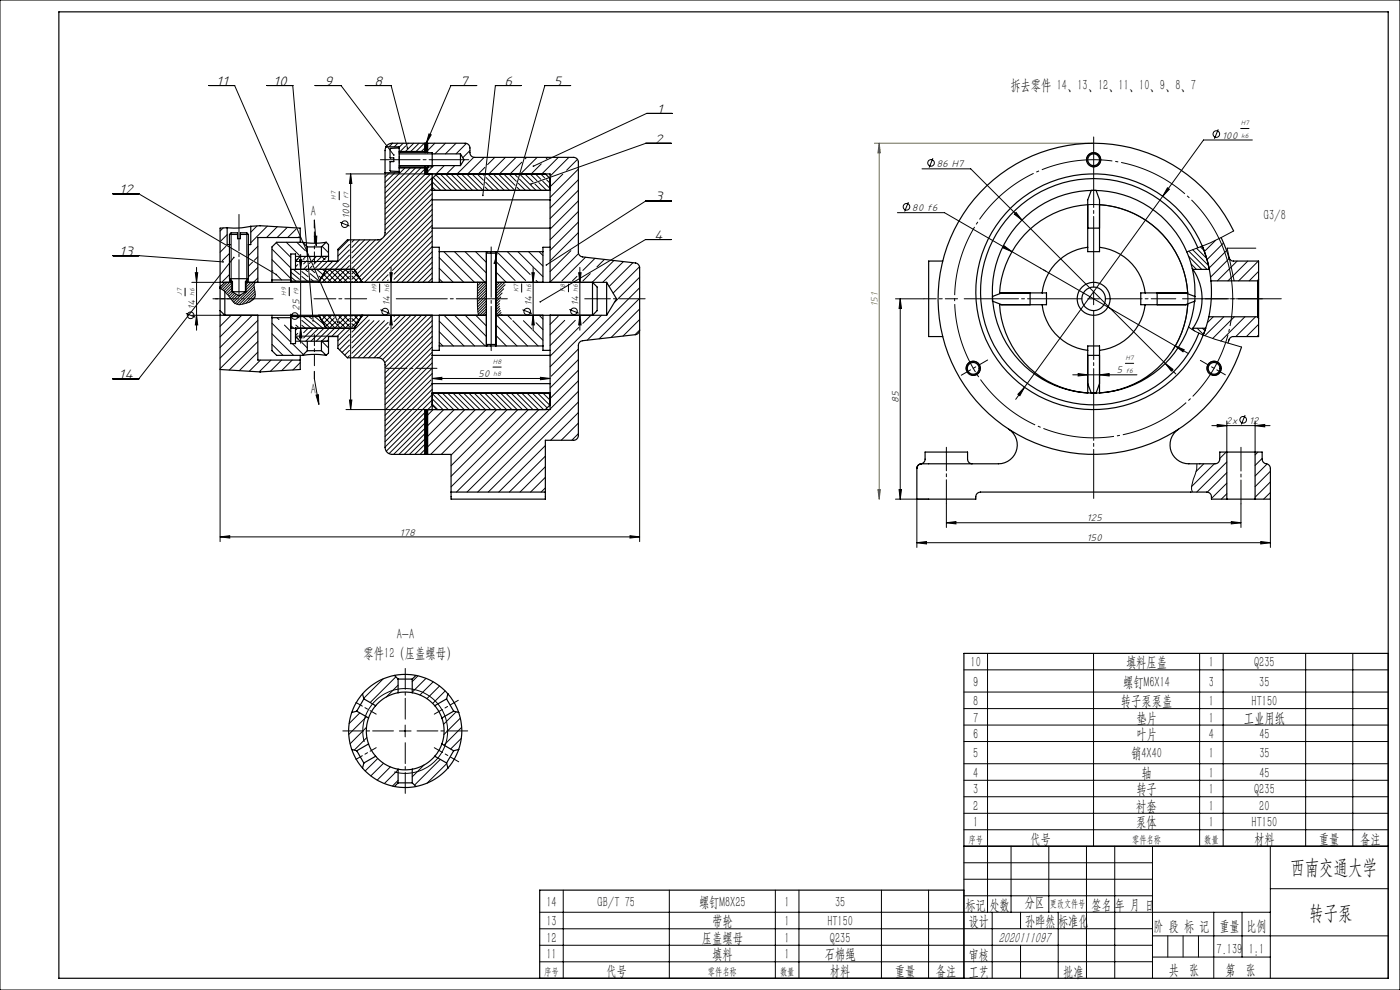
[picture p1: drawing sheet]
<svg xmlns="http://www.w3.org/2000/svg" width="594mm" height="420mm" viewBox="0 0 594 420" stroke-linecap="round" stroke-linejoin="round" font-family="sans-serif">
<g fill="none" stroke="#000" stroke-width=".42">
<path d="M0 0h594v420h-594zM88.6 36.3h11l43.8 100.5M113.3 36.3h10.9l8.7 99.8M133.7 36.3h11l22.4 29.5M155 36.3h10.9l7 26.6M202.2 36.3h-10.9l-10.4 24.5M221.1 36.3h-10.9l-5.3 46.6M242.1 36.3h-10.9l-21.5 75.4M182 56.8l1 .4-2.1 3.6zM285.2 48.1h-10.9l-48 22.4M516.9 54.9l-1.6 4M526.4 54.5h3.5"/>
<path d="M531.4 59.4h-20.8l-17.3 23.9M146.8 73.8h38.6M148.8 73.8l.5 4h-1zM148.8 73.8v100M169.4 70.2h14M169.4 65.3h14M284.8 60.8h-10.9l-48.6 17.3M391.2 71.6h20.7l82.5 82.6M395.8 67.1l-1.6 4M461.1 68.6a3 3 0 0 1 2.7-3.8 3 3 0 0 1 3.2 3.2 3 3 0 0 1-3.8 2.7M495.3 79.7l.8 .6-2.8 3zM47.9 82.2h11l58.3 34.3"/>
<path d="M98.1 98.8v20.1M104.7 98.8v20.1M133.4 93.4l.8 10.9M143.9 81.3v3.5M144.3 94.3l4 1.6M284.8 85.3h-10.9l-42.1 27.1M380.8 90.2h19.9l103.5 59.7M385.4 85.7l-1.6 4M431.1 90.1l2.5 3.3-3.2-2.5zM461.5 86.8a40 40 0 0 1 37 19.7 40 40 0 0 1-.9 42M493.3 83.3l-58.6 81M47.9 108.5h11l35.8 2.6"/>
<path d="M81.4 119.8h12M82.9 115.7h1l-.5 4.1zM83.4 113.4v26.7M97.4 103.8v16M99.2 109.2l-40.3 51.5h-11M105.4 103.8v16M108.5 119.8l-.6 .5-.2 .6 .3 1.4a4.2 4.2 0 0 1-2.3 6l-4.2 1-1.9-.6-4.2-4.9M125.4 110.9h18M125.4 108.8h2M127.1 110.2h1l-.5 4.1zM127.6 107.9v37.7M133.4 100.2h1l-.2 4.1z"/>
<path d="M136.4 108.8h3M165.4 115.7h1l-.5 4.1zM165.9 113.4v26.7M225.7 115.7h1l-.5 4.1zM226.2 113.4v26.7M245.5 115.7h1.1l-.6 4.1zM246 113.4v26.7M284.8 101.6h-10.9l-44.7 26.4M426.1 104.3l3.3 2.5-3.8-1.6zM532.8 105.3h-12.1l2.9 13.9M78.5 122.3v3.2M78.9 133l4 1.6"/>
<path d="M81.4 133.8h12M83.4 133.8l.5 4h-1zM122.7 121.9v3.6M123.1 133.3l4 1.6M127.6 139.3l.5 4.1h-1zM161.1 120.4v3.5M161.4 131.4l4 1.6M165.9 133.8l.5 4h-1zM221.3 120.4v3.5M221.7 131.4l4 1.6M226.2 133.8l.5 4h-1zM241.2 120.5v3.3"/>
<path d="M241.5 131.3l4 1.6M246 133.8l.6 4h-1.1zM271.4 140v89.8M379.9 126.8h12.1M382 126.8l.5 4.1h-1zM382 126.8v85M461.5 126.8h5M464 124.3v5M93.4 156.8v73M125.4 142.6h18M125.4 144.8h2M136.4 144.8h3"/>
<path d="M209.2 155.7h3.5M410 157a2.99 2.99 0 0 1 2.7-3.7 2.99 2.99 0 0 1 3.2 3.2 2.99 2.99 0 0 1-3.7 2.7M455.2 159h27.2M457.4 158.5l4.1 .5-4.1 .5zM466.5 159l4.1-.5v1zM477.5 154.1h3.5M494.4 154.2l3.3 2.5-.7 .7zM494.4 154.2l4.5 4.5M498.7 146.8l3.7 1.6-.5 .8zM512.2 157a3 3 0 0 1 2.6-3.7 3 3 0 0 1 3.3 3.2 3 3 0 0 1-3.8 2.7M133.4 160.7l1.9 10.9M134.1 167.6l1-.2 .2 4.2z"/>
<path d="M146.8 173.8h38.6M148.3 169.7h1l-.5 4.1zM183.4 160.6l4.1-.5v1zM183.4 160.6h50M229.3 160.1l4.1 .5-4.1 .5zM434.7 164.3l-2 3.6-.8-.6zM434.7 164.3l-3.7 5.1M520.5 178.6v13.2M528.3 176.1l-1.6 4M532.5 178.6v13.2M507.8 196.8v2.3a27.9 27.9 0 0 0-2.2 8.5l.3 1.2M514.2 180.6h24.7"/>
<path d="M516.4 180.1l4.1 .5-4.1 .5zM532.5 180.6l4.1-.5v1zM379.9 211.8h14.1M381.5 207.7h1l-.5 4.1zM389 211.8v20.5M401.5 213.5v10.3M526.5 213.8v10M539 211.8v20.5M93.4 227.8l4.1-.5v1zM93.4 227.8h178M267.3 227.3l4.1 .5-4.1 .5zM389 230.2l4.1-.5v1.1z"/>
<path d="M389 230.2h150M401.5 221.8l4.1-.5v1zM401.5 221.8h125M522.4 221.3l4.1 .5-4.1 .5zM534.9 229.7l4.1 .5-4.1 .6zM419 277.2v109.8M464 277.2v81.8M509 277.2v81.8M519 277.2v81.8M554 277.2v81.8M574 277.2v81.8M409 284.2h180"/>
<path d="M409 293.6h180M154.6 314.8a18 18 0 0 1 15.8-22.6 18 18 0 0 1 19.5 19.5 18 18 0 0 1-22.6 15.8M169.4 310.1h5M171.9 307.6v5M409 300.6h180M409 307.6h180M409 314.6h180M409 324h180M409 331h180M409 338h180M409 345h180M409 352h180"/>
<path d="M429 359v28M445 359v28M461 359v56M473 359v56M489 359v56M539 359v56M589 359v56M239 377.6v37.4M284 377.6v37.4M329 377.6v37.4M339 377.6v37.4M374 377.6v37.4"/>
<path d="M394 377.6v37.4M409 366h80M409 373h80M539 377h50M229 387h310M229 394h180M409 380h80M409 394h80M421 387v28M433 387v7M449 387v28M489 397h100"/>
<path d="M515 387v19M527 387v19M229 401h260M433 401v14M489 408h-260M489 406h50"/>
<circle cx="516.1" cy="56.9" r="1.41"/>
<circle cx="395" cy="69.1" r="1.39"/>
<circle cx="146.3" cy="95.1" r="1.4"/>
<circle cx="384.6" cy="87.7" r="1.4"/>
<circle cx="80.9" cy="133.8" r="1.39"/>
<circle cx="125.1" cy="134.1" r="1.41"/>
<circle cx="163.4" cy="132.2" r="1.4"/>
<circle cx="223.7" cy="132.2" r="1.4"/>
<circle cx="243.5" cy="132.1" r="1.41"/>
<circle cx="527.5" cy="178.1" r="1.41"/>
</g>
<path d="M520.5 109.5a59 59 0 0 0-98.9-23.7 59 59 0 0 0 27.2 97.9 59 59 0 0 0 72.5-71.2l-.8-3" fill="none" stroke="#000" stroke-width=".42" stroke-dasharray="30.5 1.3 1.3 1.3" stroke-dashoffset="1.3" stroke-linecap="butt"/>
<path d="M371 60.8h93M373 60.8l.5 4.1h-1zM373 60.8v151M372.5 207.7h1l-.5 4.1z" fill="none" stroke="#808000" stroke-width=".42"/>
<path d="M464 121.8v-63.7" fill="none" stroke="#000" stroke-width=".42" stroke-dasharray="30.5 1.3 1.3 1.3" stroke-dashoffset=".6"/>
<path d="M459 126.8h-49.9" fill="none" stroke="#000" stroke-width=".42" stroke-dasharray="30.5 1.3 1.3 1.3" stroke-dashoffset="7.4"/>
<path d="M464 131.8v79.7" fill="none" stroke="#000" stroke-width=".42" stroke-dasharray="30.5 1.3 1.3 1.3" stroke-dashoffset="9.7"/>
<path d="M469 126.8h29.9" fill="none" stroke="#000" stroke-width=".42" stroke-dasharray="30.5 1.3 1.3 1.3" stroke-dashoffset="14.9"/>
<path d="M169.4 64.8v6" fill="none" stroke="#000" stroke-width=".42" stroke-dasharray="1.3 .6" stroke-dashoffset=".5"/>
<path d="M25 5h564v410h-564zM133.4 93.4v3.3M130.4 104.8v4M136.4 104.8v4M130.4 144.8v4M133.4 157.6v3.1M136.4 144.8v4M589 277.2h-180v137.8M589 359h-180M409 377.6h-180v37.4" fill="none" stroke="#000" stroke-width=".5"/>
<path d="M208.4 148.8v-41.4" fill="none" stroke="#000" stroke-width=".42" stroke-dasharray="30.5 1.3 1.3 1.3" stroke-dashoffset="11.7"/>
<path d="M208.4 107.4v-2.6" fill="none" stroke="#000" stroke-width=".42" stroke-dasharray="30.5 1.3 1.3 1.3"/>
<path d="M133.4 98.4v13.1M133.4 155.2v-13.2" fill="none" stroke="#000" stroke-width=".42" stroke-dasharray="30.5 1.3 1.3 1.3" stroke-dashoffset="25.8"/>
<path d="M90.3 126.8h25.6M273.7 126.8h-25.6" fill="none" stroke="#000" stroke-width=".42" stroke-dasharray="30.5 1.3 1.3 1.3" stroke-dashoffset="19.6"/>
<path d="M97.4 126.8h-6" fill="none" stroke="#000" stroke-width=".42" stroke-dasharray="30.5 1.3 1.3 1.3" stroke-dashoffset="29.4"/>
<path d="M185.4 156.3h-21.7M166.9 310.1h-21.5M171.9 305.1v-21.5M171.9 315.1v21.5M176.9 310.1h21.5" fill="none" stroke="#000" stroke-width=".42" stroke-dasharray="30.5 1.3 1.3 1.3" stroke-dashoffset="21.6"/>
<path d="M198.9 67.8h-37.5" fill="none" stroke="#000" stroke-width=".42" stroke-dasharray="30.5 1.3 1.3 1.3" stroke-dashoffset="13.6"/>
<path d="M101.4 91v34.6" fill="none" stroke="#000" stroke-width=".42" stroke-dasharray="30.5 1.3 1.3 1.3" stroke-dashoffset="15.1"/>
<path d="M215.3 126.8h-47.2" fill="none" stroke="#000" stroke-width=".42" stroke-dasharray="30.5 1.3 1.3 1.3" stroke-dashoffset="8.8"/>
<path d="M155.6 126.8h-22.4" fill="none" stroke="#000" stroke-width=".42" stroke-dasharray="30.5 1.3 1.3 1.3" stroke-dashoffset="21.2"/>
<path d="M511.4 126.8h24.2" fill="none" stroke="#000" stroke-width=".42" stroke-dasharray="30.5 1.3 1.3 1.3" stroke-dashoffset="20.3"/>
<path d="M501.7 126.8h41.9" fill="none" stroke="#000" stroke-width=".42" stroke-dasharray="30.5 1.3 1.3 1.3" stroke-dashoffset="11.4"/>
<path d="M441.5 113.8l3.5 2" fill="none" stroke="#000" stroke-width=".42" stroke-dasharray="30.5 1.3 1.3 1.3" stroke-dashoffset="30.4"/>
<path d="M406.3 126.8h-14.3" fill="none" stroke="#000" stroke-width=".42" stroke-dasharray="30.5 1.3 1.3 1.3" stroke-dashoffset="25.3"/>
<path d="M526.5 213.8v-24" fill="none" stroke="#000" stroke-width=".42" stroke-dasharray="30.5 1.3 1.3 1.3" stroke-dashoffset="20.4"/>
<path d="M401.5 189.8v23.7" fill="none" stroke="#000" stroke-width=".42" stroke-dasharray="30.5 1.3 1.3 1.3" stroke-dashoffset="20.5"/>
<path d="M151.2 298.1l8.4 4.9M151.2 322.1l8.4-4.9" fill="none" stroke="#000" stroke-width=".42" stroke-dasharray="30.5 1.3 1.3 1.3" stroke-dashoffset="27.5"/>
<path d="M184.3 303l10.1-5.9" fill="none" stroke="#000" stroke-width=".42" stroke-dasharray="30.5 1.3 1.3 1.3" stroke-dashoffset="26.5"/>
<path d="M194.6 323.2l-10.3-6" fill="none" stroke="#000" stroke-width=".42" stroke-dasharray="30.5 1.3 1.3 1.3" stroke-dashoffset="26.4"/>
<path d="M419.1 152.7l-11.3 6.5" fill="none" stroke="#000" stroke-width=".42" stroke-dasharray="30.5 1.3 1.3 1.3" stroke-dashoffset="25.9"/>
<path d="M509.3 152.9l10.6 6.1" fill="none" stroke="#000" stroke-width=".42" stroke-dasharray="30.5 1.3 1.3 1.3" stroke-dashoffset="26.3"/>
<path d="M495.5 397v9M502 397v9M508.5 397v9M515 406v9" fill="none" stroke="#0a0605" stroke-width=".42"/>
<g fill="#000">
<path d="M172.7 62.6l-.1 .5 .4 .1-.1-.3 .2 .2v-.4zM182 56.8l1 .4-2.1 3.6zM166.9 65.5l-.1 .3 .4 .3-.1-.3 .3 .2v-.4zM225.1 77.8l-.1 .4 .3-.1-.3 .1a.34 .34 0 0 0 .5 .2 .34 .34 0 0 0 .1-.5 .34 .34 0 0 0-.5-.1zM209.5 111.4l.2 .6a.34 .34 0 0 0 .4-.4 .34 .34 0 0 0-.6-.2zM231.6 112.2l-.1 .4 .3-.2-.3 .2a.35 .35 0 0 0 .5 .1 .35 .35 0 0 0 .1-.5 .35 .35 0 0 0-.5 0zM204.6 82.7l.2 .5a.34 .34 0 0 0 .4-.4 .34 .34 0 0 0-.6-.1zM226 70.3v.3l.3-.1-.3 .1a.34 .34 0 0 0 .5 .2 .34 .34 0 0 0 0-.6 .34 .34 0 0 0-.5 .1zM143.1 136.6v.5h.4l-.1-.3 .2 .2v-.4zM229 127.8l-.1 .4 .3-.2-.3 .2a.35 .35 0 0 0 .5 .1 .35 .35 0 0 0 .1-.4 .35 .35 0 0 0-.5-.1zM117 116.2l-.1 .5 .5 .1-.2-.3 .3 .1v-.3zM132.6 135.8v.5l.3 .1v-.3v.3l.2-.1v-.4zM94.4 110.8a.34 .34 0 0 0 .1 .6 .34 .34 0 0 0 .5-.3zM99 109a.35 .35 0 0 0 0 .5 .35 .35 0 0 0 .5 0 .35 .35 0 0 0-.1-.5l-.2 .2 .2-.2z"/>
<path d="M245.5 115.7h1.1l-.6 4.1zM246 133.8l.6 4h-1.1zM225.7 115.7h1l-.5 4.1zM226.2 133.8l.5 4h-1zM165.4 115.7h1l-.5 4.1zM165.9 133.8l.5 4h-1zM127.1 110.2h1l-.5 4.1zM127.6 139.3l.5 4.1h-1zM82.9 115.7h1l-.5 4.1zM83.4 133.8l.5 4h-1zM148.8 73.8l.5 4h-1zM148.3 169.7h1l-.5 4.1zM382 126.8l.5 4.1h-1zM381.5 207.7h1l-.5 4.1z"/>
<path d="M457.4 158.5l4.1 .5-4.1 .5zM466.5 159l4.1-.5v1z"/>
<path d="M229.3 160.1l4.1 .5-4.1 .5zM183.4 160.6l4.1-.5v1z"/>
<path d="M93.4 227.8l4.1-.5v1zM267.3 227.3l4.1 .5-4.1 .5zM401.5 221.8l4.1-.5v1zM522.4 221.3l4.1 .5-4.1 .5zM389 230.2l4.1-.5v1.1zM534.9 229.7l4.1 .5-4.1 .6zM494.4 154.2l2.6 3.2 .7-.7zM431.1 90.1l-.7 .8 3.2 2.5zM498.7 146.8l3.2 2.4 .5-.8zM426.1 104.3l-.5 .9 3.8 1.6zM434.7 164.3l-2.8 3 .8 .6zM495.3 79.7l-2 3.6 2.8-3zM516.4 180.1l4.1 .5-4.1 .5zM532.5 180.6l4.1-.5v1z"/>
</g>
<path d="M372.5 207.7h1l-.5 4.1zM373 60.8l.5 4.1h-1z" fill="#808000"/>
<path d="M133.4 100.2h1l-.2 4.1zM134.1 167.6l1-.2 .2 4.2z" fill="#000"/>
<g fill="none" stroke="#000" stroke-width=".42">
<path d="M165.3 73.3l-1.9 1.9M166.5 60.8l-1.4 1.5M167.5 73.3l-4.1 4.1M168.8 60.8l-1.5 1.5M169.5 71.3l-.1 .1M171.1 60.8l-1.7 1.6M171.8 71.3l-8.4 8.4M172.1 61.9l-2.3 2.4M173.3 60.8l-.4 .3M174 71.3l-10.6 10.6M175.5 60.8l-3.5 3.5M176.2 71.3l-12.8 12.9"/>
<path d="M177.8 60.8l-3.5 3.5M178.5 71.3l-15.1 15.1M180 60.8l-3.5 3.5M180.4 62.7l-1.6 1.6M180.4 71.6l-17 17M180.5 73.8l-17.1 17.1M182.7 73.8l-19.3 19.4M183.4 79.9l-20.4 20.4M183.4 79.4l1.4 1.4M183.4 77.1l3.6 3.7M183.4 77.6l-20 20M183.4 75.4l-20 20"/>
<path d="M183.8 75.3l5.5 5.5M184 70.3l-2.6 2.6M184.5 60.8l-3.1 3.1M185 74.2l6.5 6.6M186.8 73.8l6.9 7M188.5 70.3l-3.5 3.5M189 73.8l7 7M189 60.8l-4.5 4.5M191.2 73.8l7 7M193 70.3l-3.5 3.5M193.5 60.8l-4.5 4.5M193.5 73.8l7 7"/>
<path d="M195.7 73.8l7 7M197.9 60.8l-4.4 4.5M198 73.8l6.6 6.7M199.4 63.9l-3 3M200.2 73.8l4.7 4.6M201 66.7l-7 7.1M202.5 73.8l2.6 2.6M204.7 73.8l.7 .6M205.5 66.8l-7 7M205.7 71l-2.7 2.8M205.8 79.3l1.4 1.5M206 77.3l3.5 3.5"/>
<path d="M206.2 75.3l5.5 5.5M207 73.8l7 7M209.2 73.8l7 7M209.9 66.8l-3 3M211.5 73.8l6.6 6.6M213.7 73.8l4.9 4.9M214.5 66.8l-7.1 7M215.9 73.8l3.2 3.1M218.2 73.8l1.4 1.4M218.9 66.8l-7 7M219.4 79.5l1.3 1.3M219.9 77.7l3.1 3.1"/>
<path d="M220.4 76l4.8 4.8M220.9 74.2l6.5 6.6M221.4 68.8l-5 5M222.7 73.8l3.5 3.4M223.4 66.8l-.6 .6M224.9 73.8l2.9 2.9M226.9 78.1l2.8 2.7M227.2 73.8l2.3 2.3M227.9 66.8l-6.8 6.8M228.6 77.5l3.3 3.3M229.4 73.8l1.7 1.7M229.7 69.5l-4.3 4.3"/>
<path d="M230.3 76.9l3.1 3.1M231.9 76.3l1.5 1.4M232.4 66.8l-.7 .6M236.9 66.8l-7 7M238.8 73.9l-5.4 5.4M241.4 66.8l-7.9 7.9M245 67.6l-4.6 4.6M245.4 71.7l-12 12.1M245.4 76.3l-12 11.9M94.7 96.7l-1.3 1.3M96.4 99.5l-2.6 2.6M109 95.9l-2.6 2.6"/>
<path d="M113.4 95.9l-7 7.1M117.7 96.2l-4.6 4.6M121.9 96.5l-4.3 4.3M125.6 97.2l-3.5 3.6M183.4 84.4l-31.8 31.8M183.4 93.3l-25.7 25.7M183.4 97.8l-16.9 16.9M183.4 95.6l-17.8 17.8M183.4 91.1l-28.7 28.7M183.4 88.8l-30.2 30.2M183.4 82.1l-34.1 34.1M183.4 86.6l-33.2 33.2"/>
<path d="M245.4 80.7l-12 12M245.4 85.2l-12 12M245.4 89.7l-12 12M245.4 94.2l-12 12M245.4 98.7l-12 12M523.4 98a106.3 106.3 0 0 1-19.8 8.9M95.8 104.5l-2.4 2.5M96.3 119.8l-2.6 2.6M96.6 103.8h.1M97.4 107.5l-3.1 3.1M97.4 116.5l-3.3 3.3M97.5 119.8l-3.1 3.1"/>
<path d="M98.4 120l-3.4 3.3M105.3 119.8l-.9 .9M105.6 103.8l-.2 .2M106.4 119.8l-2 2M107.2 111.2l-1.8 1.8M109.4 118l-5 5M109.4 109l-1.5 1.4M109.4 113.5l-4 4M109.4 104.5l-4 4M115.4 105.7l8 8M115.4 110.2l8 8M115.4 114.7l.4 .4"/>
<path d="M117.2 103l6.2 6.2M117.2 116.5l2.3 2.3M121.5 102.8l5.6 5.6M123.4 115.4l3.7 3.1M123.4 117.5l2.1 1.8M124.5 114.3l2.6 2.1M125.9 102.8l3.7 3.6M126.3 110l-.9 .9M126.3 112.2l-.9 1M127 100.4l-.4 .4M128.1 115.2l2.6 2.2M128.1 117.3l2.4 2"/>
<path d="M128.8 110.2l.2 .1M129.4 114.3l1.1 .9M129.8 108.8l-1 .9M130.1 110.6l-1.3 1.4M130.3 112.7l-1.5 1.5M131.6 116.1l3.4 2.9M131.7 111.3l-.5 .5M131.8 118.3l1.1 1M131.9 114.3l1.7 1.4M132 108.8l-.2 .2M132.4 112.9l-1 1M134.3 108.8l-1.8 1.8"/>
<path d="M134.4 114.3l2.7 2.2M135.3 117.1l1 .8M136.4 117.7l2.1 2.1M136.4 108.7l1.5 1.6M136.5 108.8l-3.4 3.3M136.7 104.5l2.7 2.7M136.8 114.3l1.1 .8M137.2 116.3l3.5 3.5M138 114.8l4.9 5M138.7 108.8l-4.9 4.9M139.4 110.4l-3.9 3.9M139.7 114.3l5.5 5.5"/>
<path d="M141.3 110.8l-3.5 3.5M142 114.3l5.4 5.5M144.2 114.3l4.1 4.1M146.4 114.3l1.9 1.8M148 101.8l-4.6 4.6M148.3 106l-12.1 12.1M148.3 115l-4.8 4.8M148.3 119.5l-.3 .3M148.3 112.7l-7 7.1M148.3 110.5l-9.3 9.3M148.3 108.2l-11.6 11.6M148.3 103.7l-4.9 4.9"/>
<path d="M148.3 117.2l-2.6 2.6M149.3 114.9l3.4 3.4M149.3 119.4l.4 .4M149.3 117.1l2.6 2.7M150.2 101.8l-.9 .9M151.5 116.2l-2.2 2.3M152.5 101.8l-3.2 3.2M153.1 119.1l-.6 .7M154.7 101.8l-5.4 5.4M157 101.8l-7.7 7.7M159.2 101.8l-9.9 9.9M161.9 101.4l-12.6 12.6"/>
<path d="M164.7 116.5l-2.5 2.5M164.7 118.8l-.3 .2M165.4 113.5l-5.5 5.5M183.4 102.3l-16.2 16.2M183.4 115.8l-4 4M183.4 111.3l-8.5 8.5M183.4 118l-1.8 1.8M183.4 113.5l-6.2 6.3M183.4 109.1l-10.8 10.7M183.4 106.8l-13 13M183.4 104.6l-15.2 15.2M183.4 100.1l-16.2 16.2"/>
<path d="M186.4 113.8l5.9 6M186.4 118.3l1.5 1.5M186.4 109.3l10.4 10.5M188.3 106.8l13 13M192.8 106.8l13 13M197.3 106.8l9.1 9M201.8 106.8l4.6 4.6M202.7 119.8l-.1 10 .5 4M203 119.8l-.4 .3M204.1 119.8l-1.5 1.5M205.2 119.8l-2.6 2.6M206.3 106.8l.1 .1"/>
<path d="M206.3 119.8l-3.7 3.8M210.4 115.4l4.4 4.4M210.5 111l8 8M210.8 119.8l-.4 .4M211.5 107.4l11.5 11.6M211.9 119.8l-1.5 1.5M213.1 119.8l-2.7 2.7M214.2 119.8l-3.8 3.8M215.3 106.8l9.6 9.6M219.7 106.8l6.7 6.6M224.3 106.8l6.1 6.1M226.7 113.7l3.7 3.7"/>
<path d="M227.5 119l.7 .8M228.7 106.8l1.7 1.6M242.2 106.3l-8.8 8.9M244.8 117.2l-1.9 2M245.5 107.6l-12.1 12.1M248.4 109.1l-10 10.1M250.4 116.1l-3.1 3.1M252.4 109.6l-5.1 5.1M256.5 110l-3.2 3.3M260.5 110.5l-9.3 9.3M264.5 111l-8.8 8.8M268.5 111.5l-10.1 10"/>
<path d="M271.4 113.2l-11.3 11.1M271.4 117.6l-10.7 10.7M504.3 108.7l5.6 5.6M504.4 106.5l7.7 7.8M505.4 112l2.2 2.3M506 105.9l6.8 6.8M507.6 105.3l4.4 4.3M509.3 104.7l1.6 1.5M515.8 102l-4.8 4.7M519.1 103.1l-7 7M520.4 106.3l-7.4 7.4M521.5 109.7l-7.9 7.9"/>
<path d="M524.9 110.8l-8.4 8.4M529.4 110.8l-8.4 8.4M533.9 110.8l-8.4 8.4M534 115.1l-4 4.1M93.6 133.8l-.2 .2M98 133.8l-4.6 4.6M98.4 123.3l-1.7 1.7M98.4 122.2l-2.2 2.2M98.4 121.1l-2.8 2.7M98.8 124l-1.6 1.6M99.5 124.4l-1.8 1.9M100.2 124.8l-2.1 2.2"/>
<path d="M101 125.3l-2.5 2.4M102.4 124.9l-3.4 3.4M102.6 133.8l-9.2 9.1M107 133.8l-13.6 13.6M107.8 120.7l-8.2 8.2M107.9 121.7l-7.4 7.4M108 122.7l-6.4 6.4M108.2 123.7l-5.3 5.3M108.2 125.9l-2.3 2.3M108.2 124.7l-3.9 3.9M109.4 135.9l-16 16M115.4 137.1l8 8"/>
<path d="M117.5 134.8l.9 .8M120.7 137.9l2.7 2.7M123.4 138.2l1.3 1.1M125.5 137.9l1 .9M126.2 139.3l-.8 .8M128.1 135.9l4 3.4M128.1 138l1.5 1.3M128.6 134.3l5.9 5M130.7 139.3l-1.9 1.9M131.1 134.3l1.2 1M133 139.3l-4.2 4.1M133.2 136.1l3.8 3.2"/>
<path d="M133.5 134.3l3.8 3.2M135.2 139.3l-5.5 5.5M136.2 135.4l3.8 3.9M136.2 133.8l-.6 .6M136.7 133.8l5.5 5.5M137.4 139.3l-5.5 5.5M138.5 133.8l-2.1 2M139 133.8l5.5 5.5M140.7 133.8l-3.5 3.4M141.3 133.8l.4 .4M141.9 134.8l-3.9 3.9M142.6 136.4l-8.4 8.4"/>
<path d="M142.9 133.8l-.2 .2M143.5 133.8l4.8 4.8M143.6 136.1l3.1 3.2M145.2 133.8l-1.8 1.8M145.7 133.8l2.6 2.5M147.4 133.8l-10.9 11M148 133.8l.3 .3M148.3 137.4l-5.4 5.4M148.3 139.7l-4.9 4.9M148.3 135.2l-7.6 7.6M149.3 135.1l2.2 2.2M149.3 137.3l1.4 1.4"/>
<path d="M149.7 133.8l-.4 .4M150.2 133.8l2.1 2.1M151.9 133.8l-2.6 2.6M152.5 133.8l.6 .7M152.7 135.2l-3.4 3.5M154.2 133.8l-1.2 1.2M156.4 133.8l-7.1 7.1M156.7 135.7l-7.4 7.5M158.6 136l-9.3 9.4M160.9 136l-11.6 11.7M163.1 136l-13.8 13.9M164.7 136.8l-15.1 15"/>
<path d="M164.8 138.8l-12.9 13M167 138.8l-.6 .7M167.6 133.8l-.4 .4M169.9 133.8l-2.7 2.7M172.1 133.8l-4.9 4.9M174.4 133.8l-18 18M176.6 133.8l-18 18M178.9 133.8l-18.1 18M181.1 133.8l-18.7 18.7M183.4 133.8l-20.2 20.1M183.4 138.2l-20 20M183.4 136l-20 20"/>
<path d="M186.4 136.3l10.5 10.5M188.4 133.8l13 13M192.9 133.8l13 13M197.4 133.8l9 9M201.9 133.8l4.5 4.5M206.3 133.8h.1M206.4 124.2l-3.8 3.8M206.4 128.7l-3.6 3.6M206.4 133.2l-.6 .6M206.4 120.8l-3.8 3.9M206.4 122l-3.9 3.8M206.4 123.1l-3.9 3.8"/>
<path d="M206.4 125.4l-3.8 3.8M206.4 126.5l-3.8 3.8M206.4 127.6l-3.7 3.7M206.4 129.8l-3.4 3.5M206.4 131l-2.8 2.8M206.4 132.1l-1.7 1.7M210.4 137.8l9 9M210.8 133.8l13 13M211.9 128.8l-1.5 1.5M211.9 129.9l-1.5 1.6M212.1 127.5l-1.7 1.7M212.1 130.9l-1.7 1.7"/>
<path d="M212.3 131.7l-1.9 2M212.5 126l-2.1 2.1M212.6 132.6l-1.2 1.2M212.9 133.4l-.4 .4M213 124.3l-2.6 2.6M213.7 122.5l-3.3 3.3M214.3 120.8l-3.9 3.9M215.3 133.8l1.7 1.6M217.6 136l10.7 10.8M222.1 136l3.6 3.6M227.5 136.9l2.9 3M228.8 133.8l1.6 1.6"/>
<path d="M236.8 134.2l-3.4 3.4M239.6 135.9l-6.2 6.2M244.1 135.9l-10.7 10.7M245.5 138.9l-12.1 12.2M250.7 133.8l-3.4 3.4M255.2 133.8l-21.8 21.8M271.4 122.1l-22.3 22.2M271.4 126.6l-17.2 17.1M271.4 131.1l-12.1 12.1M271.4 135.6l-7.1 7M504.3 138.8a37 37 0 0 0 11.4 5.2l11.1 3.2M506 139.5l.8 .9"/>
<path d="M507.9 139.3l2.7 2.6M510.2 139.3l1 1M514.8 134.4l-2.5 2.5M519.3 134.4l-8.1 8M523.7 134.4l-9.2 9.2M528.2 134.4l-10.3 10.3M532.7 134.4l-8.4 8.4M534 137.6l-5.2 5.2M109.4 140.4l-16 16M109.4 144.9l-12.1 12.1M109.4 149.4l-7.9 7.9M110.5 152.8l-4.7 4.7"/>
<path d="M115 152.8l-5 4.9M115.4 141.6l9.2 9.2M115.4 146.1l4.7 4.7M119.5 152.8l-4.8 4.7M124 152.8l-4.5 4.5M124 145.8l4.7 4.6M126 143.3l.3 .3M126.3 141.4l-.9 1M126.3 143.7h.1M127.4 153.8l-3.2 3.2M128.1 145.3l2.3 2.3M136.4 144.6l3 3"/>
<path d="M139.4 144.1l-.7 .7M148.3 150.9l-.9 .9M148.3 144.2l-4.3 4.2M148.3 148.6l-2 2.1M148.3 146.4l-3.2 3.1M148.3 141.9l-4.9 4.9M165.8 140.1l-11.7 11.7M183.4 142.7l-20 20M183.4 147.2l-20 20M183.4 151.7l-20 20M183.4 156.2l-20 20M183.4 140.5l-20 20"/>
<path d="M183.4 145l-20 20M183.4 149.5l-20 20M183.4 154l-20 20M183.4 158.5l-20 20M186.4 140.7l6 6.1M186.4 145.3l1.5 1.5M210.4 142.3l4.4 4.5M226.2 140.1l4.2 4.2M245.4 148.1l-11.5 11.5M245.4 152.6l-12 12M245.4 157.1l-12 12M271.4 140l-2 2"/>
<path d="M534 142.1l-.7 .7M180.4 179.4l-13.4 13.4M180.4 177.1l-15.3 15.4M180.4 174.9l-16.5 16.5M182.9 161.2l-19.5 19.5M183.4 165.2l-20 20M183.4 171.4l2.3 2.4M183.4 169.2l4.6 4.6M183.4 167l6.8 6.8M183.4 171.9l-1.9 1.9M183.4 169.7l-20 20M183.4 167.4l-20 20"/>
<path d="M183.4 162.9l-20 20M183.8 173.8l-2.4 2.4M185.5 166.8l7 7M187.7 166.8l7 7M188.3 173.8l-6.9 6.8M189.9 166.8l7.1 7M192.2 166.8l7 7M192.8 173.8l-11.4 11.4M194.5 166.8l6.9 7M196.7 166.8l7 7M197.2 173.8l-15.8 15.8M198.9 166.8l7 7"/>
<path d="M201.2 166.8l7 7M201.7 173.8l-19 19M203.4 166.8l7 7M205.7 166.8l7 7M206.2 173.8l-19 19M207.9 166.8l7 7M210.1 166.8l7.1 7M210.7 173.8l-19.3 19.3M212.4 166.8l7 7M214.6 166.8l7.1 7M215.2 173.8l-23.8 23.8M216.9 166.8l7 7"/>
<path d="M219.1 166.8l7 7M219.7 173.8l-28.3 28.3M221.4 166.8l7 7M223.6 166.8l7 7M224.2 173.8l-32.8 32.8M225.9 166.8l6.2 6.2M228.1 166.8l5.2 5.1M228.7 173.8l-35 35M230.4 166.8l3 3M232.6 166.8l.8 .8M233.2 173.8l-35 35M245.4 161.6l-12 11.9"/>
<path d="M245.4 166l-42.7 42.8M245.4 170.6l-38.2 38.2M245.4 175l-11.8 11.8M245.4 179.5l-7.3 7.3M180.4 181.7l-11.1 11.1M180.4 186.1l-6.7 6.7M180.4 190.6l-2.1 2.2M180.4 188.4l-4.4 4.4M180.4 183.9l-8.9 8.9M231.4 189l-19.8 19.8M231.4 193.5l-15.3 15.3M231.4 198l-10.8 10.8"/>
<path d="M245.4 184l-2.8 2.8M510.8 196.8l-3.3 3.2M515.2 196.8l-9.6 9.6M520.2 191.8l-2.7 2.7M520.5 196l-12.7 12.8M533.7 191.8l-1.2 1.2M535.5 194.5l-3 3M537.6 196.8l-5.1 5.1M539 199.9l-6.5 6.6M231.4 202.5l-6.3 6.3M231.4 207l-1.8 1.8M520.5 200.5l-8.3 8.3"/>
<path d="M520.5 205l-6.5 6.5M520.5 209.5l-2.3 2.3M539 204.5l-6.5 6.4M539 208.9l-2.8 2.9M162.6 288l-8.3 8.3M168 287.1l-10.9 10.9M168.9 290.7l-5 5M177.3 286.7l-2.4 2.5M180.8 287.8l-5.9 5.8M183.8 289.3l-5.6 5.5M186.5 291l-5.4 5.4M188.9 293.1l-5.3 5.3"/>
<path d="M152.6 302.5l-4.5 4.5M155.5 304.1l-7.5 7.5M155.5 308.6l-6.9 6.9M155.6 312.9l-5.3 5.3M193.5 302l-5.3 5.3M195.3 304.7l-7 6.9M195.7 313.2l-4.5 4.6M195.9 308.6l-7.6 7.5M160.3 321.8l-5.4 5.3M162.7 323.8l-5.4 5.4M165.6 325.3l-5.5 5.7M168.9 326.6l-5.8 5.8"/>
<path d="M168.9 331.1l-2.4 2.4M180 324.5l-5.1 5M186.8 322.2l-10.9 10.9M189.5 323.9l-8.3 8.3"/>
</g>
<g fill="none" stroke="#000" stroke-width=".5">
<path d="M163.4 73.3v25.5a3 3 0 0 1-3 3h-13l-4 4v5h-4v-7l-1-1M163.8 62.3a3.1 3.1 0 0 1 2.6-1.5h31a2.05 2.05 0 0 1 2 2v2a1.93 1.93 0 0 0 2 2h42a2.05 2.05 0 0 1 2 2v38.2a2 2 0 0 0 1.8 2l22.4 2.6a2.08 2.08 0 0 1 1.8 1.9v26.5a2.08 2.08 0 0 1-1.8 2l-22.4 2.6a2 2 0 0 0-1.8 2v38.2a2.05 2.05 0 0 1-2 2h-12v22M163.8 62.3a24.9 24.9 0 0 0-.4 8.5v2.5M163.8 62.3h5.6v.5M169.4 62.8l-3.9 .3v3.9h1.6v1.6h-1.6v3.8l3.9 .4M169.4 64.5l.2 .3h13.8v6h-13.9l-.1 .2M169.4 62.8v10M169.4 72.8v.5h-6M169.4 71.3h12M169.4 64.3h12M180.4 70.8v3h53v46M180.4 60.8v4"/>
<path d="M181.4 70.8h.1M181.4 60.8v4M181.4 70.8v3M183.4 73.8v46M183.4 70.3h12M183.4 65.3h12M185.4 73.8l-2 2M195.4 65.3v5M195.4 65.3l1.5 2.5-1.5 2.5M231.4 73.8l2 2M96.4 96.6l-3 .2v23M96.4 96.6v7.2h1"/>
<path d="M97.4 99.5a2.22 2.22 0 0 1 2.6-.7h.8v2.5h1.2v-2.5h2.7l.7 .7M97.4 99.5h3.4M97.4 99.5v18.7M102 99.5h3.4M105.4 99.5v18.7M106.4 96a30.7 30.7 0 0 1-10 .6M106.4 96l4.1-.2 16.9 1v4M106.4 96v7.8h-1M183.4 80.8h50M183.4 84.8h50M183.4 96.8h50M461.5 86.8a39.9 39.9 0 0 0-37.4 37.5h19.9v5h-19.9a39.9 39.9 0 0 0 37.4 37.4v-19.9h5v19.9a40 40 0 0 0 37.4-37.4h-19.9v-5h19.9a40 40 0 0 0-37.4-37.5"/>
<path d="M461.5 96.8h5M463 80.8h2l1.5 4v22h-5v-22zM523.4 98a66 66 0 0 0-102.9-20.9 66 66 0 0 0 7.2 104.7 66 66 0 0 0 99.1-34.6M93.4 119.8v2M93.4 119.8h5M95.4 119.8l-2 2M97.4 118.2l1.2 1.3 .2 4.3M97.4 103.8h.1M97.4 118.2h8M98 118.8v1M98.4 119.8l.2 .1M98.4 119.8v4"/>
<path d="M104.4 119.8l-.3 .1M104.4 119.8h102M104.4 119.8v4M104.8 118.8v1M105.4 118.2l-1.3 1.3-.2 4.3M115.4 118.8v1M115.4 118.8h8M123.4 119.3v.5M123.4 114.3h27M123.4 119.3h12.1M125.4 110.8v-3h-2v11.5M125.4 110.8v3.5"/>
<path d="M125.4 114.2v.1M127.4 100.8v2M127.4 100.8h-18v19M128.4 102.8a29.8 29.8 0 0 0 10 0M128.4 102.8l2 2h6l2-2M128.4 102.8h-11l-2 2v14M138.4 114.3l-3.2 5.5M139.4 108.8h-12l-2 2M150.4 114.3l3.2 5.5M150.4 114.3l3.3 5.5M183.4 104.9h3v14.9M186.4 106.8h20"/>
<path d="M206.4 106.8h.2M206.4 106.8v40M206.6 106.8l-.2 .6h4l-.2-.6M206.6 106.8h3.6M210.2 106.8h.2M210.4 119.8h47M210.4 106.8v40M210.4 106.8h20M233.4 104.9h-3v14.9M251.4 119.8l2 2v10l-2 2zM257.4 119.8v14M257.4 119.8l4.2 7-4.2 7"/>
<path d="M400 110.8h-6v32h6M461.5 104.9a22.1 22.1 0 0 0-19.3 19.4M466.5 104.9a22.1 22.1 0 0 1 19.4 19.4M505.9 113.9a43 43 0 0 0-67.8-24.5 43 43 0 0 0 4.9 71.9 43 43 0 0 0 63.8-33.5M505.9 113.9l.2 .4M505.9 113.9a43.3 43.3 0 0 1 1.1 11.9M506.1 114.3a22 22 0 0 1 0 25M508.2 105.1a48 48 0 0 0-73.8-19.1 48 48 0 0 0 .9 76.2 48 48 0 0 0 73.4-20.9M510.1 104.4l2.1 6.1 .9 3.8h-7M510.1 104.4a50 50 0 0 0-76.9-20.1 50 50 0 0 0 .9 79.5 50 50 0 0 0 76.4-21.6M510.1 104.4a49.9 49.9 0 0 1 3.7 14.8M513.8 119.2a50.1 50.1 0 0 1-.9 15.2"/>
<path d="M513.8 119.2h19.8M518.1 100.8l3.3 8.5a1.95 1.95 0 0 0 1.9 1.5h10.7v7.6M521.5 109.6l.3 .4M533.6 119.2v15.2M534 118.4v16.7M534 118.4l-.4 .8M93.4 122.3l2 1.3v10.2l-2-2M93.4 122.3v9.5M93.4 131.8v2M93.4 133.8v23l16.9 1 17.1-1v-4M93.4 133.8h113M93.4 121.8v.5"/>
<path d="M98.4 123.8h.4M98.4 123.8l3 1.7 3-1.7M98.8 123.8h5.1M103.9 123.8h.5M109.4 133.8v19h18M115.4 133.8v1M115.4 134.8v14l2 2h11M115.4 134.8h8M123.4 134.3v11.5h2v-3M123.4 133.8v.5M123.4 139.3h27M125.4 139.3v3.5"/>
<path d="M125.4 139.3h.1M135.2 133.8l3.2 5.5-2.9-5h-12.1M153.6 133.8l-3.2 5.5M153.7 133.8l-3.3 5.5M183.4 133.8v40M186.4 133.8v14.8h-3M210.4 133.8h47M230.4 133.8v14.8h3M233.4 133.8v40h-53v19M425.1 124.3l-4 1.5v2l4 1.5M437.1 124.3v5M442.2 129.3a22 22 0 0 0 19.3 19.3"/>
<path d="M485.9 129.3a22.1 22.1 0 0 1-19.4 19.3M491 124.3v5M503 124.3l4 1.5M506.1 139.3l-.3 .5M506.1 139.3h5.5l-1.1 2.9M507 125.8v2l-4 1.5M512.9 134.4l-2.4 7.8M512.9 134.4h20.7M533.6 134.4l.4 .7M534 135.1v7.7h-10.7a3.2 3.2 0 0 0-2.3 2.7M125.4 142.8l2 2h12M127.4 150.8v2"/>
<path d="M128.4 150.8l2-2h6l2 2M128.4 150.8a29.5 29.5 0 0 1 10 0M138.4 150.8l1-1v-7h4v5l4 4h13a3 3 0 0 1 3 3v35a3 3 0 0 0 3 3h25v16M183.4 150.8h50M186.4 146.8h20M206.4 146.8h.2M206.6 146.8l-.2-.7h4l-.2 .7M206.6 146.8h3.6M210.2 146.8h.2M210.4 146.8h20M461.5 150.8h5M181.4 173.8v19"/>
<path d="M183.4 166.8h50M183.4 171.8l2 2M183.4 162.8h50M233.4 171.8l-2 2M461.5 162.8l1.5 4h2l1.5-4M389 198.7v13.1h25a2.26 2.26 0 0 1 2-3h96a2.23 2.23 0 0 1 2 3h6.5M412.5 196.8a1.93 1.93 0 0 1-2-2v-3h-18v3a2.36 2.36 0 0 1-2.4 2.2l-.8 .7-.3 1M428 182.1a8 8 0 0 1 3.3 9 8 8 0 0 1-7.7 5.7h-32.1a2.16 2.16 0 0 0-2.5 2M500.1 182.1a8 8 0 0 0-3.4 8.9 8 8 0 0 0 7.7 5.8h11.1a1.99 1.99 0 0 0 2-2v-3h3M520.5 191.8h12M520.5 191.8v20M532.5 191.8h3v3a2.42 2.42 0 0 0 2.5 2.2l.7 .7 .3 1v13.1h-6.5"/>
<path d="M532.5 191.8v20M191.4 208.8v3h40v-3M191.4 208.8h40M520.5 211.8h12M153.8 294.4a23.8 23.8 0 0 0-4.6 7.9M153.8 294.4l.6 2.1M154.4 296.5l-3 5.2M154.4 296.5l5 2.9M159.4 299.4l-1.6 2.2-1.4 3M167.4 286.5a24.9 24.9 0 0 1 9.1 0M167.4 286.5a23.7 23.7 0 0 0-13.6 7.9M167.4 286.5l1.5 1.6"/>
<path d="M168.9 288.1h6M168.9 293.9l2.9-.3 3.1 .3M168.9 293.9a16.5 16.5 0 0 0-9.5 5.5M168.9 288.1v5.8M174.9 293.9a16.5 16.5 0 0 1 9.6 5.5M174.9 288.1v5.8M176.5 286.5a24 24 0 0 1 13.5 7.9M176.5 286.5l-1.6 1.6M184.5 299.4l1.7 2.5 1.3 2.7M189.5 296.5l3 5.2M189.5 296.5l-5 2.9M190 294.4a23.5 23.5 0 0 1 4.6 7.9"/>
<path d="M190 294.4l-.5 2.1M149.2 317.9a23.8 23.8 0 0 0 4.6 7.9M149.2 302.3a24 24 0 0 0 0 15.6M149.2 317.9l2.2 .6M151.4 318.5l3 5.2M151.4 301.7l-2.2 .6M151.4 301.7l5 2.9M156.4 315.6l.8 2.1 2.2 3.1M156.4 304.6a16.2 16.2 0 0 0 0 11M156.4 315.6l-5 2.9M187.5 315.6l-1.1 2.4-1.9 2.8M187.5 304.6a16.2 16.2 0 0 1 0 11"/>
<path d="M187.5 315.6l5 2.9M192.5 318.5l-3 5.2M192.5 301.7l2.1 .6M192.5 301.7l-5 2.9M194.6 317.9a23.8 23.8 0 0 1-4.6 7.9M194.6 302.3a24 24 0 0 1 0 15.6M194.6 317.9l-2.1 .6M153.8 325.8a24 24 0 0 0 13.6 7.9M154.4 323.7l-.6 2.1M159.4 320.8a16.3 16.3 0 0 0 9.5 5.5M159.4 320.8l-5 2.9M167.4 333.7a24.7 24.7 0 0 0 9.1 0"/>
<path d="M168.9 332.1h6M168.9 326.3l3 .3 3-.3M168.9 332.1l-1.5 1.6M168.9 326.3v5.8M174.9 332.1l1.6 1.6M174.9 326.3v5.8M184.5 320.8a16.3 16.3 0 0 1-9.6 5.5M184.5 320.8l5 2.9M189.5 323.7l.5 2.1M190 325.8a24 24 0 0 1-13.5 7.9"/>
<circle cx="464" cy="67.8" r="2.5"/>
<circle cx="464" cy="67.8" r="3"/>
<circle cx="464" cy="126.8" r="5"/>
<circle cx="464" cy="126.8" r="7"/>
<circle cx="412.9" cy="156.3" r="2.51"/>
<circle cx="412.9" cy="156.3" r="3"/>
<circle cx="515.1" cy="156.3" r="3"/>
<circle cx="515.1" cy="156.3" r="2.5"/>
</g>
<path d="M180.4 71.3v2.5h1v-2.5zM180.4 60.8v3.5h1v-3.5zM180.4 173.8v19h1v-19z" fill-rule="evenodd" fill="#000"/>
<g font-size="8.8">
<text x="547.5" y="370.8">西南交通大学</text>
<text x="555.5" y="390.3">转子泵</text>
</g>
<text font-size="6.5" x="423.6" y="400">2020111097</text>
<g font-size="6.3">
<text x="428.7" y="38.3">拆去零件 14、13、12、11、10、9、8、7</text>
<text x="131.9" y="91.6">A</text>
<text x="536.3" y="93.3">G3/8</text>
<text x="131.9" y="167.3">A</text>
<text x="168.3" y="271.2">A-A</text>
<text x="154.3" y="279.2">零件12（压盖螺母）</text>
<text x="411.8" y="283.1">10</text>
<text x="477.7" y="283.1">填料压盖</text>
<text x="512.9" y="283.1">1</text>
<text x="532.1" y="283.1">Q235</text>
<text x="412.9" y="291.3">9</text>
<text x="476.6" y="291.3">螺钉M6X14</text>
<text x="512.9" y="291.3">3</text>
<text x="534.3" y="291.3">35</text>
<text x="412.9" y="299.5">8</text>
<text x="475.6" y="299.5">转子泵泵盖</text>
<text x="512.9" y="299.5">1</text>
<text x="531" y="299.5">HT150</text>
<text x="412.9" y="306.5">7</text>
<text x="482.1" y="306.5">垫片</text>
<text x="512.9" y="306.5">1</text>
<text x="527.8" y="306.5">工业用纸</text>
<text x="412.9" y="313.5">6</text>
<text x="482.1" y="313.5">叶片</text>
<text x="512.9" y="313.5">4</text>
<text x="534.3" y="313.5">45</text>
<text x="412.9" y="321.7">5</text>
<text x="479.9" y="321.7">销4X40</text>
<text x="512.9" y="321.7">1</text>
<text x="534.3" y="321.7">35</text>
<text x="412.9" y="329.9">4</text>
<text x="484.3" y="329.9">轴</text>
<text x="512.9" y="329.9">1</text>
<text x="534.3" y="329.9">45</text>
<text x="412.9" y="336.9">3</text>
<text x="482.1" y="336.9">转子</text>
<text x="512.9" y="336.9">1</text>
<text x="532.1" y="336.9">Q235</text>
<text x="412.9" y="343.9">2</text>
<text x="482.1" y="343.9">衬套</text>
<text x="512.9" y="343.9">1</text>
<text x="534.3" y="343.9">20</text>
<text x="412.9" y="350.9">1</text>
<text x="482.1" y="350.9">泵体</text>
<text x="512.9" y="350.9">1</text>
<text x="531" y="350.9">HT150</text>
<text x="437.1" y="357.9">代号</text>
<text x="532.1" y="357.9">材料</text>
<text x="559.6" y="357.9">重量</text>
<text x="577.1" y="357.9">备注</text>
<text x="231.8" y="384.7">14</text>
<text x="253.6" y="384.7">GB/T 75</text>
<text x="296.6" y="384.7">螺钉M8X25</text>
<text x="332.9" y="384.7">1</text>
<text x="354.3" y="384.7">35</text>
<text x="409.6" y="386.1">标记</text>
<text x="419.8" y="386.1">处数</text>
<text x="434.8" y="384.9">分区</text>
<text x="463.1" y="386">签名 年 月 日</text>
<text x="231.8" y="392.9">13</text>
<text x="302.1" y="392.9">带轮</text>
<text x="332.9" y="392.9">1</text>
<text x="351" y="392.9">HT150</text>
<text x="411" y="393">设计</text>
<text x="434.8" y="393">孙晔然标准化</text>
<text x="489.4" y="394.9">阶 段 标 记</text>
<text x="517.4" y="394.9">重量</text>
<text x="528.8" y="394.9">比例</text>
<text x="231.8" y="399.9">12</text>
<text x="297.7" y="399.9">压盖螺母</text>
<text x="332.9" y="399.9">1</text>
<text x="352.1" y="399.9">Q235</text>
<text x="231.8" y="406.9">11</text>
<text x="302.1" y="406.9">填料</text>
<text x="332.9" y="406.9">1</text>
<text x="349.9" y="406.9">石棉绳</text>
<text x="411.1" y="407.2">审核</text>
<text x="516.2" y="404.7">7.139</text>
<text x="529.8" y="404.7">1:1</text>
<text x="257.1" y="413.9">代号</text>
<text x="352.1" y="413.9">材料</text>
<text x="379.6" y="413.9">重量</text>
<text x="397.1" y="413.9">备注</text>
<text x="495.9" y="413.6">共 张</text>
<text x="519.9" y="413.6">第 张</text>
<text x="411.1" y="414.3">工艺</text>
<text x="451.1" y="414.3">批准</text>
</g>
<g font-size="6">
<text x="91.6" y="36.3">11</text>
<text x="115.8" y="36.3">10</text>
<text x="137.5" y="36.3">9</text>
<text x="158.8" y="36.3">8</text>
<text x="195" y="36.3">7</text>
<text x="213.9" y="36.3">6</text>
<text x="234.9" y="36.3">5</text>
<text x="278.5" y="48.2">1</text>
<text x="277.6" y="60.9">2</text>
<text x="50.4" y="82.3">12</text>
<text x="277.6" y="85.4">3</text>
<text x="277.4" y="101.7">4</text>
<text x="50.4" y="108.5">13</text>
<text x="50.2" y="160.8">14</text>
</g>
<g font-size="4.4">
<text x="410.9" y="357.4">序号</text>
<text x="480.4" y="357.4">零件名称</text>
<text x="510.9" y="357.4">数量</text>
<text x="445.5" y="384.9">更改文件号</text>
<text x="230.9" y="413.4">序号</text>
<text x="300.4" y="413.4">零件名称</text>
<text x="330.9" y="413.4">数量</text>
</g>
<g font-size="4.2">
<text x="518.4" y="58.8">100</text>
<text x="397.4" y="71">86 H7</text>
<text x="386.9" y="89.6">80 f6</text>
<text x="148.2" y="92.8" transform="rotate(-90 148.2 92.8)">100</text>
<text x="82.8" y="131.4" transform="rotate(-90 82.8 131.4)">14</text>
<text x="127" y="131.7" transform="rotate(-90 127 131.7)">25</text>
<text x="165.4" y="129.9" transform="rotate(-90 165.4 129.9)">14</text>
<text x="225.6" y="129.9" transform="rotate(-90 225.6 129.9)">14</text>
<text x="245.5" y="129.7" transform="rotate(-90 245.5 129.7)">14</text>
<text x="202.9" y="160">50</text>
<text x="473.7" y="158.4">5</text>
<text x="381.4" y="171.1" transform="rotate(-90 381.4 171.1)">85</text>
<text x="520.1" y="180">2x</text>
<text x="529.8" y="180">12</text>
<text x="460.9" y="221.2">125</text>
<text x="169.5" y="227.2">178</text>
<text x="460.9" y="229.7">150</text>
</g>
<text font-size="4.2" fill="#808000" x="372.5" y="130.2" transform="rotate(-90 372.5 130.2)">151</text>
<g font-size="2.8">
<text x="526.4" y="53.1">H7</text>
<text x="526.6" y="58.5">k6</text>
<text x="142.6" y="84.7" transform="rotate(-90 142.6 84.7)">H7</text>
<text x="147.9" y="84.5" transform="rotate(-90 147.9 84.5)">f7</text>
<text x="77.2" y="125.4" transform="rotate(-90 77.2 125.4)">J7</text>
<text x="82.5" y="125.5" transform="rotate(-90 82.5 125.5)">h6</text>
<text x="121.3" y="125.5" transform="rotate(-90 121.3 125.5)">H9</text>
<text x="126.7" y="125.2" transform="rotate(-90 126.7 125.2)">f9</text>
<text x="159.7" y="123.9" transform="rotate(-90 159.7 123.9)">H9</text>
<text x="165.1" y="123.8" transform="rotate(-90 165.1 123.8)">h6</text>
<text x="220" y="123.9" transform="rotate(-90 220 123.9)">K7</text>
<text x="225.3" y="123.8" transform="rotate(-90 225.3 123.8)">h6</text>
<text x="239.8" y="123.8" transform="rotate(-90 239.8 123.8)">F8</text>
<text x="245.2" y="123.8" transform="rotate(-90 245.2 123.8)">h6</text>
<text x="209.2" y="154.3">H8</text>
<text x="477.5" y="152.7">H7</text>
<text x="209.3" y="159.7">h8</text>
<text x="477.7" y="158.1">f6</text>
</g>
</svg>
